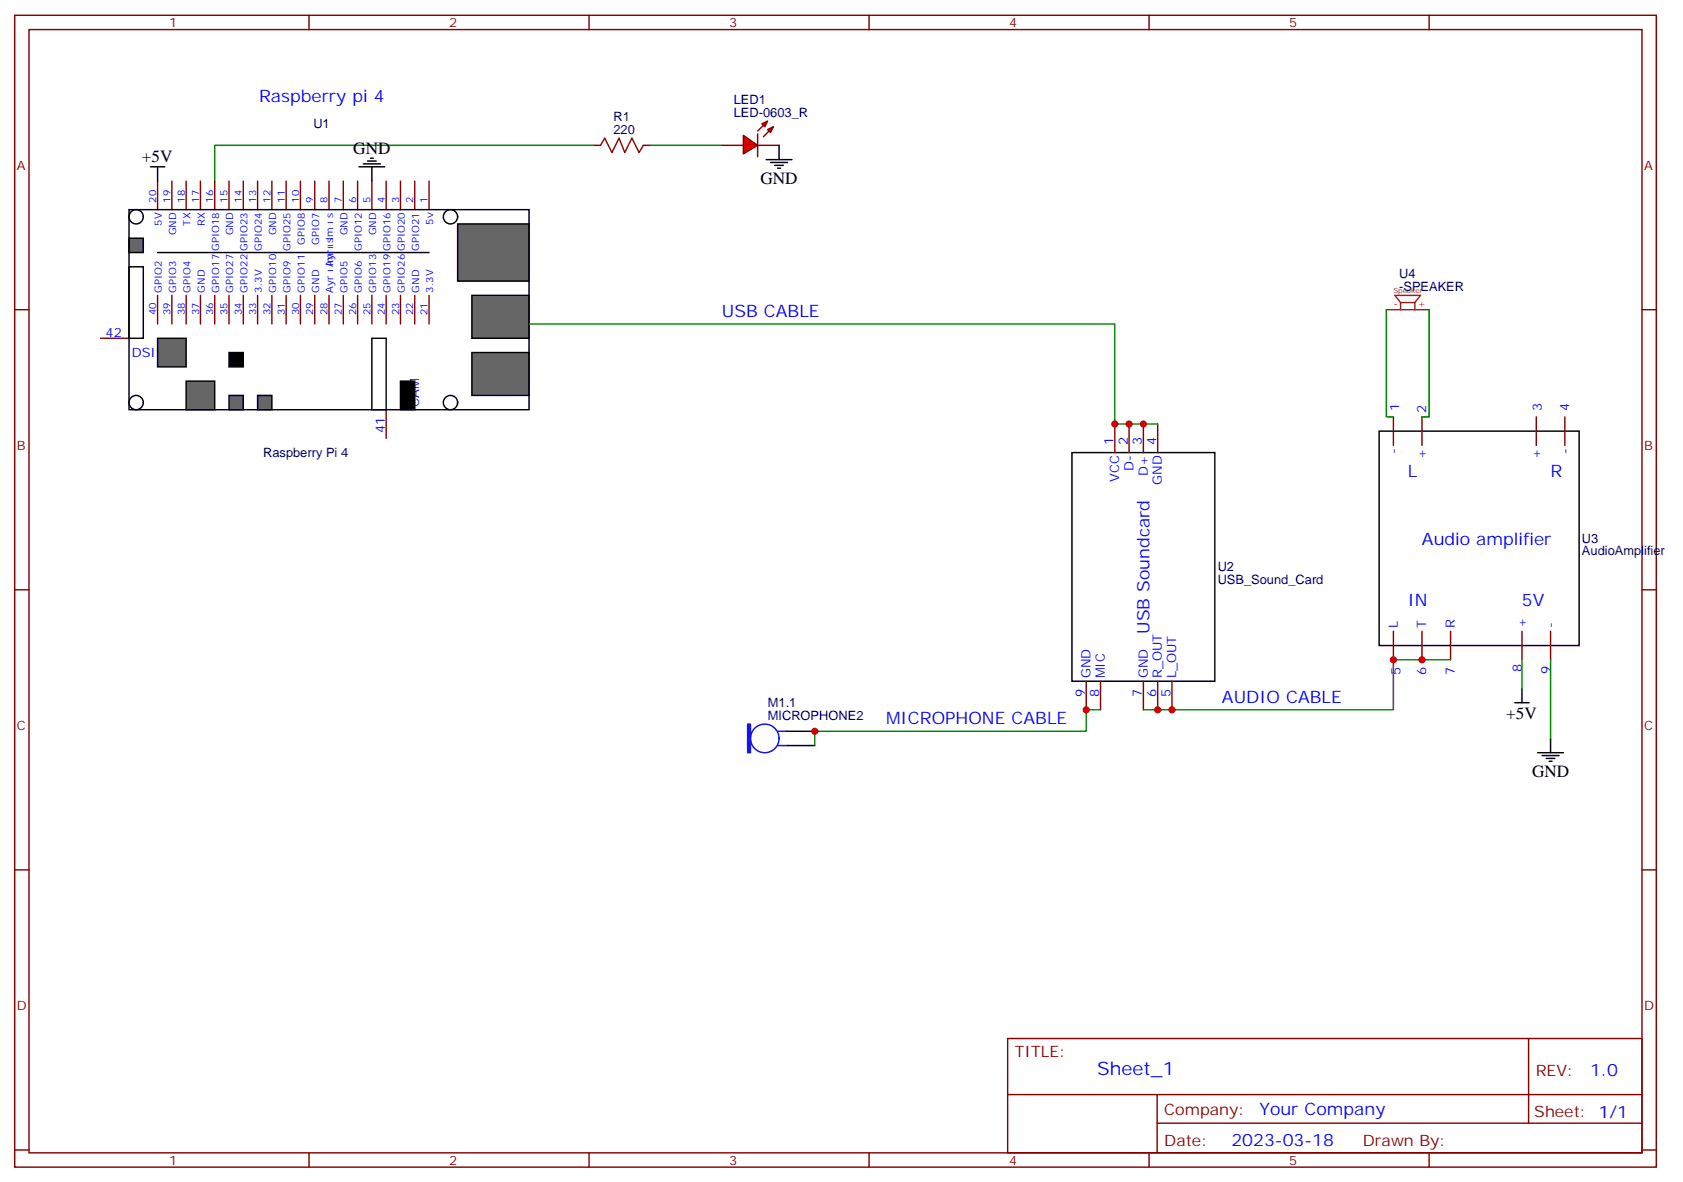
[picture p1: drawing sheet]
<svg xmlns="http://www.w3.org/2000/svg" width="416mm" height="292mm" viewBox="0 0 416 292" stroke-linecap="round" stroke-linejoin="round" font-family="sans-serif">
<g fill="none" stroke="#870000" stroke-width=".35">
<path d="M3.6 3.8h405.4v284.3h-405.4zM7.2 7.3h398.2v277.3h-398.2zM76.3 3.8v3.5M145.5 3.8v3.5M214.6 3.8v3.5M283.7 3.8v3.5M352.9 3.8v3.5M3.6 76.4h3.6M405.4 76.4h3.6M3.6 145.6h3.6M405.4 145.6h3.6M3.6 214.7h3.6"/>
<path d="M405.4 214.7h3.6M248.8 256.4h156.6v28.2h-156.6zM377.4 256.4v20.9M248.8 270.2h156.5M285.7 277.3h119.6M285.7 270.2v14.1M3.6 283.9h3.6M76.3 284.6v3.5M145.5 284.6v3.5M214.6 284.6v3.5M283.7 284.6v3.5M352.9 284.6v3.5"/>
<path d="M405.4 283.9h3.6"/>
</g>
<path d="M56.6 87h3.5v3.6h-3.5z" fill="#000" stroke="#000" stroke-width=".35"/>
<g fill="#666" stroke="#000" stroke-width=".35">
<path d="M38.9 83.5h7.1v7.1h-7.1z"/>
<path d="M31.9 58.8h3.5v3.5h-3.5z"/>
</g>
<g fill="none" stroke="#870000" stroke-width=".35">
<path d="M38.9 44.7v7.1M42.4 44.7v7.1M46 44.7v7.1M49.5 44.7v7.1M53 44.7v7.1M56.6 44.7v7.1M60.1 44.7v7.1M63.6 44.7v7.1M67.1 44.7v7.1M70.7 44.7v7.1M74.2 44.7v7.1M77.7 44.7v7.1"/>
<path d="M81.2 44.7v7.1M84.8 44.7v7.1M88.3 44.7v7.1M91.8 44.7v7.1M95.4 44.7v7.1M98.9 44.7v7.1M102.4 44.7v7.1M105.9 44.7v7.1M38.9 72.9v7.1M42.4 72.9v7.1M46 72.9v7.1M49.5 72.9v7.1"/>
<path d="M53 72.9v7.1M56.6 72.9v7.1M60.1 72.9v7.1M63.6 72.9v7.1M67.1 72.9v7.1M70.7 72.9v7.1M74.2 72.9v7.1M77.7 72.9v7.1M81.2 72.9v7.1M84.8 72.9v7.1M88.3 72.9v7.1M91.8 72.9v7.1"/>
<path d="M95.4 72.9v7.1M98.9 72.9v7.1M102.4 72.9v7.1M105.9 72.9v7.1M24.8 83.5h7.1M95.4 101.1v7.1"/>
</g>
<g fill="none" stroke="#000" stroke-width=".35">
<path d="M31.9 65.9h3.5v17.6h-3.5zM38.9 62.3h67"/>
<circle cx="33.6" cy="53.5" r="1.76"/>
<circle cx="111.2" cy="53.5" r="1.76"/>
<circle cx="33.6" cy="99.4" r="1.76"/>
<circle cx="111.2" cy="99.4" r="1.76"/>
</g>
<g fill="#666" stroke="#000" stroke-width=".35">
<path d="M116.5 87h14.1v10.6h-14.1z"/>
<path d="M116.5 72.9h14.1v10.6h-14.1z"/>
<path d="M113 55.3h17.6v14.1h-17.6z"/>
</g>
<path d="M91.8 83.5h3.6v17.6h-3.6z" fill="none" stroke="#000" stroke-width=".35"/>
<path d="M98.9 94.1h3.5v7h-3.5z" fill="#000" stroke="#000" stroke-width=".35"/>
<g fill="#666" stroke="#000" stroke-width=".35">
<path d="M63.6 97.6h3.5v3.5h-3.5z"/>
<path d="M56.6 97.6h3.5v3.5h-3.5z"/>
<path d="M46 94.1h7v7h-7z"/>
</g>
<path d="M31.9 51.8h98.7v49.3h-98.7z" fill="none" stroke="#000" stroke-width=".35"/>
<path d="M148.3 35.9l1-1.8 1.8 3.5 1.8-3.5 1.4 3.5 1.7-3.5 1.8 3.5 1.1-1.7" fill="none" stroke="#a10000" stroke-width=".35"/>
<path d="M146.5 35.9h1.8M158.9 35.9h1.7" fill="none" stroke="#870000" stroke-width=".35"/>
<path d="M146.5 35.9h-93.5v8.8" fill="none" stroke="#008700" stroke-width=".35"/>
<g fill="#f00" stroke="#870000" stroke-width=".35">
<path d="M183.6 33.4l3.5 2.5-3.5 2.1z"/>
<path d="M187.1 33.1v5.6z"/>
</g>
<g fill="#870000" stroke="#870000" stroke-width=".35">
<path d="M187.1 32.3l1.4-1.4z"/>
<path d="M188.5 33.8l1.4-1.5z"/>
</g>
<g fill="#f00" stroke="#870000" stroke-width=".35">
<path d="M188.1 30.6l1.4-.7-.7 1.4z"/>
<path d="M189.5 32l1.5-.7-.7 1.4z"/>
</g>
<g fill="none" stroke="#870000" stroke-width=".35">
<path d="M178.3 35.9h5.3M187.1 35.9h5.3M275.3 104.7v7M278.8 104.7v7M282.3 104.7v7M285.9 104.7v7M344.1 102.9v7.1M351.1 102.9v7.1M379.3 102.9v7.1M386.4 102.9v7.1M344.1 155.8v7.1M351.1 155.8v7.1"/>
<path d="M358.2 155.8v7.1M375.8 155.8v7.1M382.9 155.8v7.1M268.2 168.2v7M271.7 168.2v7M282.3 168.2v7M285.9 168.2v7M289.4 168.2v7"/>
</g>
<path d="M160.6 35.9h17.7M130.6 80h144.7v24.7h10.6M342.3 76.4v26.5h1.8M352.9 76.4v26.5h-1.8M271.7 175.2h-3.5v5.3h-67v3.5M358.2 162.9h-14.1v12.3h-61.8M375.8 162.9v7M382.9 162.9v19.4" fill="none" stroke="#008700" stroke-width=".35"/>
<g fill="none" stroke="#000" stroke-width=".35">
<path d="M90.8 39.8h2.1M91.5 39.1h.7M189.2 39.4h6.3M192.4 35.9v3.5M37.1 41.2h3.6M38.9 41.2v3.5M88.7 41.2h6.3M89.7 40.5h4.2M91.8 41.2v3.5M190.3 40.1h4.2M191.3 40.8h2.1M192 41.5h.7"/>
<path d="M264.7 111.7h35.3v56.5h-35.3zM340.5 106.4h49.4v52.9h-49.4zM374.1 173.5h3.5M375.8 169.9v3.6M194.1 180.5h7.1M194.1 184h7.1M379.7 185.8h6.3M380.8 186.5h4.2M381.8 187.2h2.1M382.5 187.9h.7M382.9 182.3v3.5"/>
</g>
<g fill="none" stroke="#00f" stroke-width=".35">
<path d="M192 184h2.1M192 180.5h2.1"/>
<circle cx="188.8" cy="182.3" r="3.5"/>
</g>
<path d="M184.6 178.8h.7v7h-.7z" fill="#00f" stroke="#00f" stroke-width=".35"/>
<path d="M342.3 76.4h10.6M345.8 74.7v1.7M345.8 74.7h3.6M345.8 74.7l-1.4-1.8h6.4l-1.4 1.8M349.4 74.7v1.7" fill="none" stroke="#8c2424" stroke-width=".35"/>
<g fill="#c00">
<circle cx="278.8" cy="104.7" r=".88"/>
<circle cx="282.3" cy="104.7" r=".88"/>
<circle cx="275.3" cy="104.7" r=".88"/>
<circle cx="201.2" cy="180.5" r=".88"/>
<circle cx="268.2" cy="175.2" r=".88"/>
<circle cx="285.9" cy="175.2" r=".88"/>
<circle cx="351.1" cy="162.9" r=".88"/>
<circle cx="344.1" cy="162.9" r=".88"/>
<circle cx="289.4" cy="175.2" r=".88"/>
</g>
<text font-size="4.6" fill="#00f" x="270.9" y="265.4">Sheet_1</text>
<g font-size="4.2" fill="#00f">
<text x="64" y="25.2">Raspberry pi 4</text>
<text x="178.3" y="78.2">USB CABLE</text>
<text x="347.6" y="117.7">L</text>
<text x="382.9" y="117.7">R</text>
<text x="351.1" y="134.7">Audio amplifier</text>
<text x="347.6" y="149.5">IN</text>
<text x="375.8" y="149.5">5V</text>
<text x="283.8" y="156.5" transform="rotate(-90 283.8 156.5)">USB Soundcard</text>
<text x="301.7" y="173.5">AUDIO CABLE</text>
<text x="218.8" y="178.8">MICROPHONE CABLE</text>
<text x="392.6" y="265.6">1.0</text>
<text x="311" y="275.2">Your Company</text>
<text x="304.1" y="283">2023-03-18</text>
</g>
<g font-size="4.2">
<text x="35" y="40">+5V</text>
<text x="87.2" y="38">GND</text>
<text x="187.8" y="45.4">GND</text>
<text x="371.9" y="177.4">+5V</text>
<text x="378.3" y="191.9">GND</text>
</g>
<g font-size="3.9" fill="#800">
<text x="250.6" y="260.9">TITLE:</text>
<text x="379.2" y="265.6">REV:</text>
<text x="287.5" y="275.1">Company:</text>
<text x="378.9" y="275.8">Sheet: 1/1</text>
<text x="287.5" y="282.8">Date:</text>
<text x="336.5" y="282.9">Drawn By:</text>
</g>
<g font-size="3.2" fill="#800">
<text x="41.7" y="6.8">1</text>
<text x="110.9" y="6.8">2</text>
<text x="180" y="6.8">3</text>
<text x="249.2" y="6.8">4</text>
<text x="318.3" y="6.8">5</text>
<text x="4.2" y="41.9">A</text>
<text x="406" y="41.9">A</text>
<text x="4.2" y="111">B</text>
<text x="406" y="111">B</text>
<text x="4.2" y="180.2">C</text>
<text x="406" y="180.2">C</text>
<text x="4.2" y="249.3">D</text>
<text x="406" y="249.3">D</text>
<text x="41.7" y="287.6">1</text>
<text x="110.9" y="287.6">2</text>
<text x="180" y="287.6">3</text>
<text x="249.2" y="287.6">4</text>
<text x="318.3" y="287.6">5</text>
</g>
<g font-size="3.2" fill="#000080">
<text x="151.5" y="29.9">R1</text>
<text x="181.2" y="28.8">LED-0603_R</text>
<text x="181.2" y="25.6">LED1</text>
<text x="77.4" y="31.7">U1</text>
<text x="151.5" y="33.1">220</text>
<text x="345.5" y="71.9">-SPEAKER</text>
<text x="345.5" y="68.7">U4</text>
<text x="65" y="112.9">Raspberry Pi 4</text>
<text x="390.6" y="137.1">AudioAmplifier</text>
<text x="390.6" y="134.1">U3</text>
<text x="300.7" y="141">U2</text>
<text x="300.7" y="144.2">USB_Sound_Card</text>
<text x="189.6" y="177.7">MICROPHONE2</text>
<text x="189.6" y="174.5">M1.1</text>
</g>
<g font-size="3.2" fill="#00f">
<text x="26.1" y="83.1">42</text>
<text x="32.6" y="88.1">DSI</text>
<text x="103.5" y="100.4" transform="rotate(-90 103.5 100.4)">CAM</text>
<text x="345.5" y="101.5" transform="rotate(-90 345.5 101.5)">1</text>
<text x="352.2" y="101.8" transform="rotate(-90 352.2 101.8)">2</text>
<text x="380.8" y="101.5" transform="rotate(-90 380.8 101.5)">3</text>
<text x="387.5" y="101.5" transform="rotate(-90 387.5 101.5)">4</text>
<text x="95" y="106.9" transform="rotate(-90 95 106.9)">41</text>
<text x="274.9" y="110" transform="rotate(-90 274.9 110)">1</text>
<text x="278.4" y="110" transform="rotate(-90 278.4 110)">2</text>
<text x="282" y="110" transform="rotate(-90 282 110)">3</text>
<text x="285.5" y="110" transform="rotate(-90 285.5 110)">4</text>
<text x="345.1" y="112.1" transform="rotate(-90 345.1 112.1)">-</text>
<text x="352.2" y="113.3" transform="rotate(-90 352.2 113.3)">+</text>
<text x="380.4" y="113.3" transform="rotate(-90 380.4 113.3)">+</text>
<text x="387.5" y="112.1" transform="rotate(-90 387.5 112.1)">-</text>
<text x="276.3" y="119" transform="rotate(-90 276.3 119)">VCC</text>
<text x="279.9" y="116.3" transform="rotate(-90 279.9 116.3)">D-</text>
<text x="283.4" y="117.5" transform="rotate(-90 283.4 117.5)">D+</text>
<text x="286.9" y="119.7" transform="rotate(-90 286.9 119.7)">GND</text>
<text x="345.1" y="155.1" transform="rotate(-90 345.1 155.1)">L</text>
<text x="352.2" y="155.1" transform="rotate(-90 352.2 155.1)">T</text>
<text x="359.2" y="155.1" transform="rotate(-90 359.2 155.1)">R</text>
<text x="376.9" y="155.1" transform="rotate(-90 376.9 155.1)">+</text>
<text x="383.9" y="155.1" transform="rotate(-90 383.9 155.1)">-</text>
<text x="269.3" y="167.5" transform="rotate(-90 269.3 167.5)">GND</text>
<text x="272.8" y="167.5" transform="rotate(-90 272.8 167.5)">MIC</text>
<text x="283.4" y="167.5" transform="rotate(-90 283.4 167.5)">GND</text>
<text x="286.9" y="167.5" transform="rotate(-90 286.9 167.5)">R_OUT</text>
<text x="290.4" y="167.5" transform="rotate(-90 290.4 167.5)">L_OUT</text>
<text x="345.8" y="166.7" transform="rotate(-90 345.8 166.7)">5</text>
<text x="352.2" y="166.7" transform="rotate(-90 352.2 166.7)">6</text>
<text x="359.2" y="166.7" transform="rotate(-90 359.2 166.7)">7</text>
<text x="375.8" y="166" transform="rotate(-90 375.8 166)">8</text>
<text x="382.9" y="166.3" transform="rotate(-90 382.9 166.3)">9</text>
<text x="267.9" y="171.9" transform="rotate(-90 267.9 171.9)">9</text>
<text x="271.4" y="171.9" transform="rotate(-90 271.4 171.9)">8</text>
<text x="282" y="171.9" transform="rotate(-90 282 171.9)">7</text>
<text x="285.5" y="171.9" transform="rotate(-90 285.5 171.9)">6</text>
<text x="289" y="171.9" transform="rotate(-90 289 171.9)">5</text>
</g>
<g font-size="2.5" fill="#00f">
<text x="38.6" y="50" transform="rotate(-90 38.6 50)">20</text>
<text x="42.1" y="50" transform="rotate(-90 42.1 50)">19</text>
<text x="45.6" y="50" transform="rotate(-90 45.6 50)">18</text>
<text x="49.1" y="50" transform="rotate(-90 49.1 50)">17</text>
<text x="52.7" y="50" transform="rotate(-90 52.7 50)">16</text>
<text x="56.2" y="50" transform="rotate(-90 56.2 50)">15</text>
<text x="59.7" y="50" transform="rotate(-90 59.7 50)">14</text>
<text x="63.3" y="50" transform="rotate(-90 63.3 50)">13</text>
<text x="66.8" y="50" transform="rotate(-90 66.8 50)">12</text>
<text x="70.3" y="50" transform="rotate(-90 70.3 50)">11</text>
<text x="73.8" y="50" transform="rotate(-90 73.8 50)">10</text>
<text x="77.4" y="50" transform="rotate(-90 77.4 50)">9</text>
<text x="80.9" y="50" transform="rotate(-90 80.9 50)">8</text>
<text x="82.3" y="53.7" transform="rotate(-90 82.3 53.7)">s</text>
<text x="84.4" y="50" transform="rotate(-90 84.4 50)">7</text>
<text x="87.9" y="50" transform="rotate(-90 87.9 50)">6</text>
<text x="91.5" y="50" transform="rotate(-90 91.5 50)">5</text>
<text x="95" y="50" transform="rotate(-90 95 50)">4</text>
<text x="98.5" y="50" transform="rotate(-90 98.5 50)">3</text>
<text x="102.1" y="50" transform="rotate(-90 102.1 50)">2</text>
<text x="105.6" y="50" transform="rotate(-90 105.6 50)">1</text>
<text x="40" y="55.7" transform="rotate(-90 40 55.7)">5V</text>
<text x="43.5" y="58.1" transform="rotate(-90 43.5 58.1)">GND</text>
<text x="47" y="55.7" transform="rotate(-90 47 55.7)">TX</text>
<text x="50.6" y="55.9" transform="rotate(-90 50.6 55.9)">RX</text>
<text x="57.6" y="58.1" transform="rotate(-90 57.6 58.1)">GND</text>
<text x="68.2" y="58.1" transform="rotate(-90 68.2 58.1)">GND</text>
<text x="82.3" y="60" transform="rotate(-90 82.3 60)">slm</text>
<text x="85.8" y="58.1" transform="rotate(-90 85.8 58.1)">GND</text>
<text x="92.9" y="58.1" transform="rotate(-90 92.9 58.1)">GND</text>
<text x="107" y="55.5" transform="rotate(-90 107 55.5)">5v</text>
<text x="54.1" y="62" transform="rotate(-90 54.1 62)">GPIO18</text>
<text x="61.1" y="62" transform="rotate(-90 61.1 62)">GPIO23</text>
<text x="64.7" y="62" transform="rotate(-90 64.7 62)">GPIO24</text>
<text x="71.7" y="62" transform="rotate(-90 71.7 62)">GPIO25</text>
<text x="75.2" y="60.4" transform="rotate(-90 75.2 60.4)">GPIO8</text>
<text x="78.8" y="60.4" transform="rotate(-90 78.8 60.4)">GPIO7</text>
<text x="82.3" y="66" transform="rotate(-90 82.3 66)">Ayr</text>
<text x="82.3" y="65.5" transform="rotate(-90 82.3 65.5)">lm</text>
<text x="89.4" y="62" transform="rotate(-90 89.4 62)">GPIO12</text>
<text x="96.4" y="62" transform="rotate(-90 96.4 62)">GPIO16</text>
<text x="99.9" y="62" transform="rotate(-90 99.9 62)">GPIO20</text>
<text x="103.5" y="62" transform="rotate(-90 103.5 62)">GPIO21</text>
<text x="38.6" y="77.8" transform="rotate(-90 38.6 77.8)">40</text>
<text x="40" y="72.2" transform="rotate(-90 40 72.2)">GPIO2</text>
<text x="42.1" y="77.8" transform="rotate(-90 42.1 77.8)">39</text>
<text x="43.5" y="72.2" transform="rotate(-90 43.5 72.2)">GPIO3</text>
<text x="45.6" y="77.8" transform="rotate(-90 45.6 77.8)">38</text>
<text x="47" y="72.2" transform="rotate(-90 47 72.2)">GPIO4</text>
<text x="49.1" y="77.8" transform="rotate(-90 49.1 77.8)">37</text>
<text x="50.6" y="72.2" transform="rotate(-90 50.6 72.2)">GND</text>
<text x="52.7" y="77.8" transform="rotate(-90 52.7 77.8)">36</text>
<text x="54.1" y="72.2" transform="rotate(-90 54.1 72.2)">GPIO17</text>
<text x="56.2" y="77.8" transform="rotate(-90 56.2 77.8)">35</text>
<text x="57.6" y="72.2" transform="rotate(-90 57.6 72.2)">GPIO27</text>
<text x="59.7" y="77.8" transform="rotate(-90 59.7 77.8)">34</text>
<text x="61.1" y="72.2" transform="rotate(-90 61.1 72.2)">GPIO22</text>
<text x="63.3" y="77.8" transform="rotate(-90 63.3 77.8)">33</text>
<text x="64.7" y="72.2" transform="rotate(-90 64.7 72.2)">3.3V</text>
<text x="66.8" y="77.8" transform="rotate(-90 66.8 77.8)">32</text>
<text x="68.2" y="72.2" transform="rotate(-90 68.2 72.2)">GPIO10</text>
<text x="70.3" y="77.8" transform="rotate(-90 70.3 77.8)">31</text>
<text x="71.7" y="72.2" transform="rotate(-90 71.7 72.2)">GPIO9</text>
<text x="73.8" y="77.8" transform="rotate(-90 73.8 77.8)">30</text>
<text x="75.2" y="72.2" transform="rotate(-90 75.2 72.2)">GPIO11</text>
<text x="77.4" y="77.8" transform="rotate(-90 77.4 77.8)">29</text>
<text x="78.8" y="72.2" transform="rotate(-90 78.8 72.2)">GND</text>
<text x="80.9" y="77.8" transform="rotate(-90 80.9 77.8)">28</text>
<text x="82.3" y="72.2" transform="rotate(-90 82.3 72.2)">Ayr</text>
<text x="84.4" y="77.8" transform="rotate(-90 84.4 77.8)">27</text>
<text x="85.8" y="72.2" transform="rotate(-90 85.8 72.2)">GPIO5</text>
<text x="87.9" y="77.8" transform="rotate(-90 87.9 77.8)">26</text>
<text x="89.4" y="72.2" transform="rotate(-90 89.4 72.2)">GPIO6</text>
<text x="91.5" y="77.8" transform="rotate(-90 91.5 77.8)">25</text>
<text x="92.9" y="72.2" transform="rotate(-90 92.9 72.2)">GPIO13</text>
<text x="95" y="77.8" transform="rotate(-90 95 77.8)">24</text>
<text x="96.4" y="72.2" transform="rotate(-90 96.4 72.2)">GPIO19</text>
<text x="98.5" y="77.8" transform="rotate(-90 98.5 77.8)">23</text>
<text x="99.9" y="72.2" transform="rotate(-90 99.9 72.2)">GPIO26</text>
<text x="102.1" y="77.8" transform="rotate(-90 102.1 77.8)">22</text>
<text x="103.5" y="72.2" transform="rotate(-90 103.5 72.2)">GND</text>
<text x="105.6" y="77.8" transform="rotate(-90 105.6 77.8)">21</text>
<text x="107" y="72.2" transform="rotate(-90 107 72.2)">3.3V</text>
</g>
<g font-size="2.5" fill="#8d2323">
<text x="344.1" y="75.7">-</text>
<text x="350.1" y="75.7">+</text>
</g>
<text font-size="1.8" fill="#8d2323" x="344.1" y="72.2">Speaker</text>
</svg>
